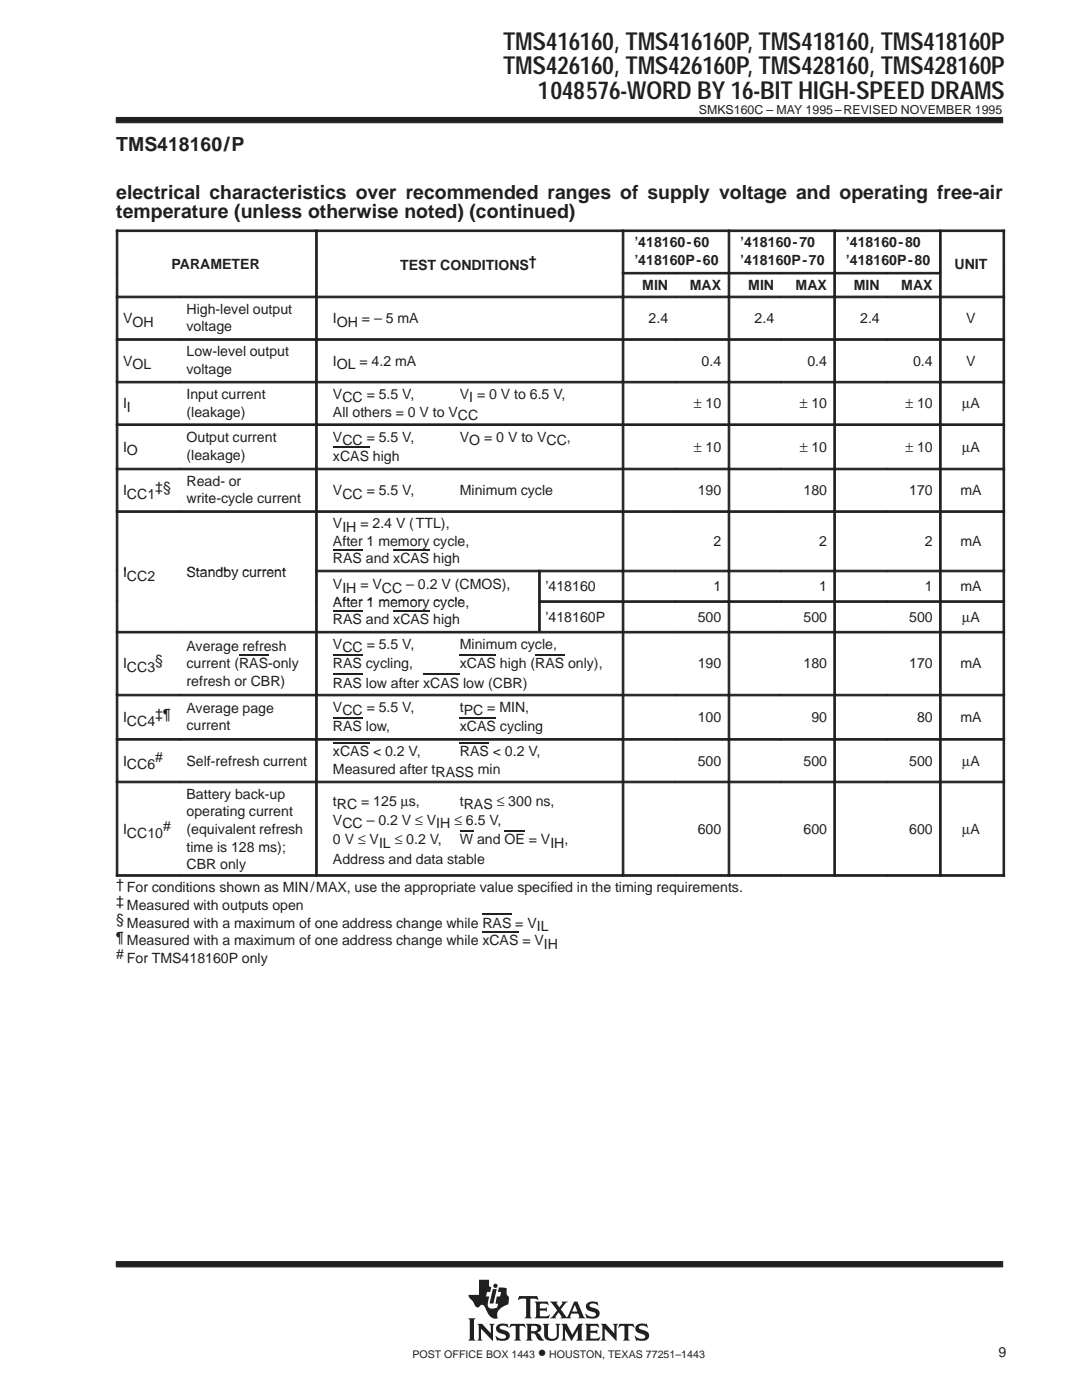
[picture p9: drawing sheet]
<svg xmlns="http://www.w3.org/2000/svg" width="216mm" height="279mm" viewBox="0 0 216 279" stroke-linecap="round" stroke-linejoin="round" font-family="sans-serif">
<g fill="#231f20" stroke="#231f20" stroke-width=".2">
<path d="M23.2 23.4h176.9v1.1h-176.9z" fill-rule="evenodd"/>
<path d="M23.2 251.8h176.9v1h-176.9z" fill-rule="evenodd"/>
</g>
<g fill="#231f20">
<path d="M98.3 257.3h.8l-.6 2.8h-.8z"/>
<path d="M104.9 264.2h1.9a.9 .9 0 0 1 1 .3 .9 .9 0 0 1 0 1.2l-.7 .2 .5 .4 .9 1.2a1.2 1.2 0 0 1-1.6-1l-.3-.4h-.6v1l.3 .4h-1.4l.3-.5v-2.3z" fill-rule="evenodd"/>
<path d="M109.7 259.8h1.6l-.2 .3 .5 .8 .6-.8-.1-.3h1.2l-.4 .2-1 1.3 1.2 1.6 1.5-3.1h.6l1.2 2.9 .4 .4-1.4-.1a.22 .22 0 0 0 .2-.1 .22 .22 0 0 0 0-.3l-.2-.4h-1.4l-.2 .7 .2 .2h-2.2l.2-.3-.5-.9-.7 .9 .2 .3h-1.3l.6-.4 .9-1.2z" fill-rule="evenodd"/>
<path d="M127.1 264.4l.8-.3 .9 .2 .2-.2 .3 .8-.1 .1a1.2 1.2 0 0 0-1.7-.1 1.47 1.47 0 0 0 1.3 .7 1.03 1.03 0 0 1 .7 1.2 1.03 1.03 0 0 1-1.2 .8l-1.1-.1-.2 .1-.4-1 .9 .5h.9a.45 .45 0 0 0 .4-.5 .45 .45 0 0 0-.6-.3l-.2-.1a1.11 1.11 0 0 1-1.2-1.5z" fill-rule="evenodd"/>
<path d="M123.6 264.2h2.8l.2 .8-.6-.4h-.5l-.1 .1v2.4l.3 .4h-1.4l.3-.4v-2.4l-.1-.1h-.5l-.7 .4z" fill-rule="evenodd"/>
<path d="M116.7 264.2h2.6l.2 .8-.6-.4-1.1 .1v.9h1.1l.3-.3v.9l-.4-.2h-1v1l1.3 .1 .7-.3-.3 .7h-2.8l.3-.4v-2.5z" fill-rule="evenodd"/>
<path d="M119.9 264.2h1l1.7 1.9v-1.5l-.3-.4h1l-.3 .4v3l-2.3-2.4v2l.3 .3h-1.1l.3-.4v-2.5z" fill-rule="evenodd"/>
<path d="M112 264.2h1.1l1.1 2.2 1.2-2.2h1l-.3 .4v2.6l.3 .3h-1.4l.3-.4v-1.7l-1.3 2.2-1.3-2.3v1.8l.4 .4h-1.1l.3-.5v-2.3z" fill-rule="evenodd"/>
<path d="M99.3 264.4l.7-.2 1.1 .1 .1-.2 .3 .8-.6-.3h-.8a.41 .41 0 0 0-.4 .4 .41 .41 0 0 0 .5 .4 1.29 1.29 0 0 1 1.5 1.4 1.08 1.08 0 0 1-1.2 .8l-1.1-.1-.2 .1-.4-1 .8 .5 .5 .1 .6-.1 .3-.3a.72 .72 0 0 0-.9-.6 .99 .99 0 0 1-1-.6 .99 .99 0 0 1 .2-1.2z" fill-rule="evenodd"/>
<path d="M101.9 264.2h2.8l.2 .8-.7-.4h-.4l-.1 .1v2.4l.3 .4h-1.4l.3-.4v-2.4l-.1-.1h-.5l-.7 .4z" fill-rule="evenodd"/>
<path d="M108.3 264.2h1.3l-.3 .4v2a.65 .65 0 0 0 .7 .6l.6-.1 .4-.4 .1-2-.3-.5h1l-.3 .4v1.8a1.54 1.54 0 0 1-2.4 .9l-.5-.6v-2.1z" fill-rule="evenodd"/>
<path d="M95.2 264.2h1l1.7 1.9v-1.5l-.3-.4h1.1l-.3 .4v3l-2.4-2.4v1.9l.3 .4h-1.1l.3-.5v-2.3z" fill-rule="evenodd"/>
<path d="M93.4 263.1h1.5l-.3 .4v3.6l.3 .4h-1.5l.3-.4v-3.6z" fill-rule="evenodd"/>
<path d="M103.6 258.7h3.6l.2 .8-.4-.3h-1.2v3.6l.3 .3h-1.4l.2-.2 .1-.3v-3.2l-.1-.2h-.8l-.7 .3z" fill-rule="evenodd"/>
<path d="M106.7 259.8h2.6l.1 .7-.5-.3-1.2 .1v.8h1.1l.3-.2v.9l-.4-.2h-1v1l.2 .1h1.2l.5-.4 .1 .1-.2 .7h-2.8l.3-.5v-2.3z" fill-rule="evenodd"/>
<path d="M117.1 260.2a2.09 2.09 0 0 1 1.9-.3l.2-.2 .1 .9a1.22 1.22 0 0 0-1.7-.1 .82 .82 0 0 0 .9 .5 1.06 1.06 0 0 1 1.2 1.1 1.06 1.06 0 0 1-1.2 1.1l-1.2-.2-.2 .2-.3-1 .8 .5 .8 .1a.46 .46 0 0 0 .5-.5 .46 .46 0 0 0-.5-.5h-.2a1.11 1.11 0 0 1-1.2-1.6z" fill-rule="evenodd"/>
<path d="M95.6 255.4h2v1.3l.4 .2-.2 .9h-.6l-.2 .9h.6l-.3 1.3 .1 .7a.9 .9 0 0 0 1.2 .4l.6-.2 .2-.7-.5-.1 .2-1.4h.7l.2-.9h-.7l.3-.9 1.5 .2v1.1l.2 .4 .2 .1v.7a.81 .81 0 0 1-.6 1.1 2.73 2.73 0 0 0-1.7 1.7l.1 .8-.1 .1a1.81 1.81 0 0 1-2.1-1.5l-.3-.6a.7 .7 0 0 0-.6-.6 .7 .7 0 0 0-.7 .5 1.12 1.12 0 0 1-1.1-1.1l-.7-.8-.2-.6h2.1z" fill-rule="evenodd"/>
<circle cx="98.9" cy="256.6" r=".43"/>
</g>
<g fill="#fff">
<path d="M114.7 260.4l.5 1.3h-1z"/>
<path d="M106 264.6h.6a.56 .56 0 0 1 .6 .5 .56 .56 0 0 1-.6 .6h-.6z" fill-rule="evenodd"/>
</g>
<g fill="#231f20" stroke="#231f20" stroke-width=".2">
<path d="M23.2 45.9h.3v8.4h-.3z" fill-rule="evenodd"/>
<path d="M23.2 45.9h39.8v.3h-39.8z" fill-rule="evenodd"/>
<path d="M63 45.9h.3v8.4h-.3z" fill-rule="evenodd"/>
<path d="M63 45.9h61.1v.3h-61.1z" fill-rule="evenodd"/>
<path d="M124.2 45.9h.3v8.4h-.3z" fill-rule="evenodd"/>
<path d="M124.2 45.9h21.1v.3h-21.1z" fill-rule="evenodd"/>
<path d="M145.3 45.9h.3v8.4h-.3z" fill-rule="evenodd"/>
<path d="M145.3 45.9h21.1v.3h-21.1z" fill-rule="evenodd"/>
<path d="M166.4 45.9h.3v8.4h-.3z" fill-rule="evenodd"/>
<path d="M166.4 45.9h21.1v.3h-21.1z" fill-rule="evenodd"/>
<path d="M187.5 45.9h.3v8.4h-.3z" fill-rule="evenodd"/>
<path d="M200.1 45.9h.4v8.4h-.4z" fill-rule="evenodd"/>
<path d="M187.5 45.9h13v.3h-13z" fill-rule="evenodd"/>
<path d="M23.2 54.4h.3v4.7h-.3z" fill-rule="evenodd"/>
<path d="M63 54.4h.3v4.7h-.3z" fill-rule="evenodd"/>
<path d="M124.2 54.4h.3v4.7h-.3z" fill-rule="evenodd"/>
<path d="M124.2 54.4h10.5v.3h-10.5z" fill-rule="evenodd"/>
<path d="M134.7 54.4h10.6v.3h-10.6z" fill-rule="evenodd"/>
<path d="M145.3 54.4h.3v4.7h-.3z" fill-rule="evenodd"/>
<path d="M145.3 54.4h10.5v.3h-10.5z" fill-rule="evenodd"/>
<path d="M155.9 54.4h10.5v.3h-10.5z" fill-rule="evenodd"/>
<path d="M166.4 54.4h.3v4.7h-.3z" fill-rule="evenodd"/>
<path d="M166.4 54.4h10.5v.3h-10.5z" fill-rule="evenodd"/>
<path d="M176.9 54.4h10.6v.3h-10.6z" fill-rule="evenodd"/>
<path d="M187.5 54.4h.3v4.7h-.3z" fill-rule="evenodd"/>
<path d="M200.1 54.4h.4v4.7h-.4z" fill-rule="evenodd"/>
<path d="M23.2 59.1h.3v8.5h-.3z" fill-rule="evenodd"/>
<path d="M23.2 59.1h12.6v.3h-12.6z" fill-rule="evenodd"/>
<path d="M35.9 59.1h27.1v.3h-27.1z" fill-rule="evenodd"/>
<path d="M63 59.1h.3v8.5h-.3z" fill-rule="evenodd"/>
<path d="M63 59.1h61.1v.3h-61.1z" fill-rule="evenodd"/>
<path d="M124.2 59.1h.3v8.5h-.3z" fill-rule="evenodd"/>
<path d="M124.2 59.1h10.5v.3h-10.5z" fill-rule="evenodd"/>
<path d="M134.7 59.1h10.6v.3h-10.6z" fill-rule="evenodd"/>
<path d="M145.3 59.1h.3v8.5h-.3z" fill-rule="evenodd"/>
<path d="M145.3 59.1h10.5v.3h-10.5z" fill-rule="evenodd"/>
<path d="M155.9 59.1h10.5v.3h-10.5z" fill-rule="evenodd"/>
<path d="M166.4 59.1h.3v8.5h-.3z" fill-rule="evenodd"/>
<path d="M166.4 59.1h10.5v.3h-10.5z" fill-rule="evenodd"/>
<path d="M176.9 59.1h10.6v.3h-10.6z" fill-rule="evenodd"/>
<path d="M187.5 59.1h.3v8.5h-.3z" fill-rule="evenodd"/>
<path d="M200.1 59.1h.4v8.5h-.4z" fill-rule="evenodd"/>
<path d="M187.5 59.1h13v.3h-13z" fill-rule="evenodd"/>
<path d="M23.2 67.6h.3v8.5h-.3z" fill-rule="evenodd"/>
<path d="M23.2 67.6h12.6v.3h-12.6z" fill-rule="evenodd"/>
<path d="M35.9 67.6h27.1v.3h-27.1z" fill-rule="evenodd"/>
<path d="M63 67.6h.3v8.5h-.3z" fill-rule="evenodd"/>
<path d="M63 67.6h61.1v.3h-61.1z" fill-rule="evenodd"/>
<path d="M124.2 67.6h.3v8.5h-.3z" fill-rule="evenodd"/>
<path d="M124.2 67.6h10.5v.3h-10.5z" fill-rule="evenodd"/>
<path d="M134.7 67.6h10.6v.3h-10.6z" fill-rule="evenodd"/>
<path d="M145.3 67.6h.3v8.5h-.3z" fill-rule="evenodd"/>
<path d="M145.3 67.6h10.5v.3h-10.5z" fill-rule="evenodd"/>
<path d="M155.9 67.6h10.5v.3h-10.5z" fill-rule="evenodd"/>
<path d="M166.4 67.6h.3v8.5h-.3z" fill-rule="evenodd"/>
<path d="M166.4 67.6h10.5v.3h-10.5z" fill-rule="evenodd"/>
<path d="M176.9 67.6h10.6v.3h-10.6z" fill-rule="evenodd"/>
<path d="M187.5 67.6h.3v8.5h-.3z" fill-rule="evenodd"/>
<path d="M200.1 67.6h.4v8.5h-.4z" fill-rule="evenodd"/>
<path d="M187.5 67.6h13v.3h-13z" fill-rule="evenodd"/>
<path d="M23.2 76.1h.3v8.5h-.3z" fill-rule="evenodd"/>
<path d="M23.2 76.1h12.6v.3h-12.6z" fill-rule="evenodd"/>
<path d="M35.9 76.1h27.1v.3h-27.1z" fill-rule="evenodd"/>
<path d="M63 76.1h.3v8.5h-.3z" fill-rule="evenodd"/>
<path d="M63 76.1h61.1v.3h-61.1z" fill-rule="evenodd"/>
<path d="M124.2 76.1h.3v8.5h-.3z" fill-rule="evenodd"/>
<path d="M124.2 76.1h10.5v.3h-10.5z" fill-rule="evenodd"/>
<path d="M134.7 76.1h10.6v.3h-10.6z" fill-rule="evenodd"/>
<path d="M145.3 76.1h.3v8.5h-.3z" fill-rule="evenodd"/>
<path d="M145.3 76.1h10.5v.3h-10.5z" fill-rule="evenodd"/>
<path d="M155.9 76.1h10.5v.3h-10.5z" fill-rule="evenodd"/>
<path d="M166.4 76.1h.3v8.5h-.3z" fill-rule="evenodd"/>
<path d="M166.4 76.1h10.5v.3h-10.5z" fill-rule="evenodd"/>
<path d="M176.9 76.1h10.6v.3h-10.6z" fill-rule="evenodd"/>
<path d="M187.5 76.1h.3v8.5h-.3z" fill-rule="evenodd"/>
<path d="M200.1 76.1h.4v8.5h-.4z" fill-rule="evenodd"/>
<path d="M187.5 76.1h13v.3h-13z" fill-rule="evenodd"/>
<path d="M23.2 84.6h.3v8.8h-.3z" fill-rule="evenodd"/>
<path d="M23.2 84.6h12.6v.3h-12.6z" fill-rule="evenodd"/>
<path d="M35.9 84.6h27.1v.3h-27.1z" fill-rule="evenodd"/>
<path d="M63 84.6h.3v8.8h-.3z" fill-rule="evenodd"/>
<path d="M63 84.6h61.1v.3h-61.1z" fill-rule="evenodd"/>
<path d="M124.2 84.6h.3v8.8h-.3z" fill-rule="evenodd"/>
<path d="M124.2 84.6h10.5v.3h-10.5z" fill-rule="evenodd"/>
<path d="M134.7 84.6h10.6v.3h-10.6z" fill-rule="evenodd"/>
<path d="M145.3 84.6h.3v8.8h-.3z" fill-rule="evenodd"/>
<path d="M145.3 84.6h10.5v.3h-10.5z" fill-rule="evenodd"/>
<path d="M155.9 84.6h10.5v.3h-10.5z" fill-rule="evenodd"/>
<path d="M166.4 84.6h.3v8.8h-.3z" fill-rule="evenodd"/>
<path d="M166.4 84.6h10.5v.3h-10.5z" fill-rule="evenodd"/>
<path d="M176.9 84.6h10.6v.3h-10.6z" fill-rule="evenodd"/>
<path d="M187.5 84.6h.3v8.8h-.3z" fill-rule="evenodd"/>
<path d="M200.1 84.6h.4v8.8h-.4z" fill-rule="evenodd"/>
<path d="M187.5 84.6h13v.3h-13z" fill-rule="evenodd"/>
<path d="M23.2 93.4h.3v8.5h-.3z" fill-rule="evenodd"/>
<path d="M23.2 93.4h12.6v.4h-12.6z" fill-rule="evenodd"/>
<path d="M35.9 93.4h27.1v.4h-27.1z" fill-rule="evenodd"/>
<path d="M63 93.4h.3v8.5h-.3z" fill-rule="evenodd"/>
<path d="M63 93.4h61.1v.4h-61.1z" fill-rule="evenodd"/>
<path d="M124.2 93.4h.3v8.5h-.3z" fill-rule="evenodd"/>
<path d="M124.2 93.4h10.5v.4h-10.5z" fill-rule="evenodd"/>
<path d="M134.7 93.4h10.6v.4h-10.6z" fill-rule="evenodd"/>
<path d="M145.3 93.4h.3v8.5h-.3z" fill-rule="evenodd"/>
<path d="M145.3 93.4h10.5v.4h-10.5z" fill-rule="evenodd"/>
<path d="M155.9 93.4h10.5v.4h-10.5z" fill-rule="evenodd"/>
<path d="M166.4 93.4h.3v8.5h-.3z" fill-rule="evenodd"/>
<path d="M166.4 93.4h10.5v.4h-10.5z" fill-rule="evenodd"/>
<path d="M176.9 93.4h10.6v.4h-10.6z" fill-rule="evenodd"/>
<path d="M187.5 93.4h.3v8.5h-.3z" fill-rule="evenodd"/>
<path d="M200.1 93.4h.4v8.5h-.4z" fill-rule="evenodd"/>
<path d="M187.5 93.4h13v.4h-13z" fill-rule="evenodd"/>
<path d="M23.2 101.9h.3v11.9h-.3z" fill-rule="evenodd"/>
<path d="M23.2 101.9h12.6v.4h-12.6z" fill-rule="evenodd"/>
<path d="M35.9 101.9h27.1v.4h-27.1z" fill-rule="evenodd"/>
<path d="M63 101.9h.3v11.9h-.3z" fill-rule="evenodd"/>
<path d="M63 101.9h61.1v.4h-61.1z" fill-rule="evenodd"/>
<path d="M124.2 101.9h.3v11.9h-.3z" fill-rule="evenodd"/>
<path d="M124.2 101.9h10.5v.4h-10.5z" fill-rule="evenodd"/>
<path d="M134.7 101.9h10.6v.4h-10.6z" fill-rule="evenodd"/>
<path d="M145.3 101.9h.3v11.9h-.3z" fill-rule="evenodd"/>
<path d="M145.3 101.9h10.5v.4h-10.5z" fill-rule="evenodd"/>
<path d="M155.9 101.9h10.5v.4h-10.5z" fill-rule="evenodd"/>
<path d="M166.4 101.9h.3v11.9h-.3z" fill-rule="evenodd"/>
<path d="M166.4 101.9h10.5v.4h-10.5z" fill-rule="evenodd"/>
<path d="M176.9 101.9h10.6v.4h-10.6z" fill-rule="evenodd"/>
<path d="M187.5 101.9h.3v11.9h-.3z" fill-rule="evenodd"/>
<path d="M200.1 101.9h.4v11.9h-.4z" fill-rule="evenodd"/>
<path d="M187.5 101.9h13v.4h-13z" fill-rule="evenodd"/>
<path d="M23.2 113.8h.3v6.1h-.3z" fill-rule="evenodd"/>
<path d="M63 113.8h.3v6.1h-.3z" fill-rule="evenodd"/>
<path d="M63 113.8h44.5v.3h-44.5z" fill-rule="evenodd"/>
<path d="M107.5 113.8h.3v6.1h-.3z" fill-rule="evenodd"/>
<path d="M107.5 113.8h16.6v.3h-16.6z" fill-rule="evenodd"/>
<path d="M124.2 113.8h.3v6.1h-.3z" fill-rule="evenodd"/>
<path d="M124.2 113.8h10.5v.3h-10.5z" fill-rule="evenodd"/>
<path d="M134.7 113.8h10.6v.3h-10.6z" fill-rule="evenodd"/>
<path d="M145.3 113.8h.3v6.1h-.3z" fill-rule="evenodd"/>
<path d="M145.3 113.8h10.5v.3h-10.5z" fill-rule="evenodd"/>
<path d="M155.9 113.8h10.5v.3h-10.5z" fill-rule="evenodd"/>
<path d="M166.4 113.8h.3v6.1h-.3z" fill-rule="evenodd"/>
<path d="M166.4 113.8h10.5v.3h-10.5z" fill-rule="evenodd"/>
<path d="M176.9 113.8h10.6v.3h-10.6z" fill-rule="evenodd"/>
<path d="M187.5 113.8h.3v6.1h-.3z" fill-rule="evenodd"/>
<path d="M200.1 113.8h.4v6.1h-.4z" fill-rule="evenodd"/>
<path d="M187.5 113.8h13v.3h-13z" fill-rule="evenodd"/>
<path d="M23.2 119.9h.3v6.1h-.3z" fill-rule="evenodd"/>
<path d="M63 119.9h.3v6.1h-.3z" fill-rule="evenodd"/>
<path d="M107.5 119.9h.3v6.1h-.3z" fill-rule="evenodd"/>
<path d="M107.5 119.9h16.6v.3h-16.6z" fill-rule="evenodd"/>
<path d="M124.2 119.9h.3v6.1h-.3z" fill-rule="evenodd"/>
<path d="M124.2 119.9h10.5v.3h-10.5z" fill-rule="evenodd"/>
<path d="M134.7 119.9h10.6v.3h-10.6z" fill-rule="evenodd"/>
<path d="M145.3 119.9h.3v6.1h-.3z" fill-rule="evenodd"/>
<path d="M145.3 119.9h10.5v.3h-10.5z" fill-rule="evenodd"/>
<path d="M155.9 119.9h10.5v.3h-10.5z" fill-rule="evenodd"/>
<path d="M166.4 119.9h.3v6.1h-.3z" fill-rule="evenodd"/>
<path d="M166.4 119.9h10.5v.3h-10.5z" fill-rule="evenodd"/>
<path d="M176.9 119.9h10.6v.3h-10.6z" fill-rule="evenodd"/>
<path d="M187.5 119.9h.3v6.1h-.3z" fill-rule="evenodd"/>
<path d="M200.1 119.9h.4v6.1h-.4z" fill-rule="evenodd"/>
<path d="M187.5 119.9h13v.3h-13z" fill-rule="evenodd"/>
<path d="M23.2 126h.3v12.5h-.3z" fill-rule="evenodd"/>
<path d="M23.2 126h12.6v.3h-12.6z" fill-rule="evenodd"/>
<path d="M35.9 126h27.1v.3h-27.1z" fill-rule="evenodd"/>
<path d="M63 126h.3v12.5h-.3z" fill-rule="evenodd"/>
<path d="M63 126h61.1v.3h-61.1z" fill-rule="evenodd"/>
<path d="M124.2 126h.3v12.5h-.3z" fill-rule="evenodd"/>
<path d="M124.2 126h10.5v.3h-10.5z" fill-rule="evenodd"/>
<path d="M134.7 126h10.6v.3h-10.6z" fill-rule="evenodd"/>
<path d="M145.3 126h.3v12.5h-.3z" fill-rule="evenodd"/>
<path d="M145.3 126h10.5v.3h-10.5z" fill-rule="evenodd"/>
<path d="M155.9 126h10.5v.3h-10.5z" fill-rule="evenodd"/>
<path d="M166.4 126h.3v12.5h-.3z" fill-rule="evenodd"/>
<path d="M166.4 126h10.5v.3h-10.5z" fill-rule="evenodd"/>
<path d="M176.9 126h10.6v.3h-10.6z" fill-rule="evenodd"/>
<path d="M187.5 126h.3v12.5h-.3z" fill-rule="evenodd"/>
<path d="M200.1 126h.4v12.5h-.4z" fill-rule="evenodd"/>
<path d="M187.5 126h13v.3h-13z" fill-rule="evenodd"/>
<path d="M23.2 138.6h.3v8.8h-.3z" fill-rule="evenodd"/>
<path d="M23.2 138.6h12.6v.3h-12.6z" fill-rule="evenodd"/>
<path d="M35.9 138.6h27.1v.3h-27.1z" fill-rule="evenodd"/>
<path d="M63 138.6h.3v8.8h-.3z" fill-rule="evenodd"/>
<path d="M63 138.6h61.1v.3h-61.1z" fill-rule="evenodd"/>
<path d="M124.2 138.6h.3v8.8h-.3z" fill-rule="evenodd"/>
<path d="M124.2 138.6h10.5v.3h-10.5z" fill-rule="evenodd"/>
<path d="M134.7 138.6h10.6v.3h-10.6z" fill-rule="evenodd"/>
<path d="M145.3 138.6h.3v8.8h-.3z" fill-rule="evenodd"/>
<path d="M145.3 138.6h10.5v.3h-10.5z" fill-rule="evenodd"/>
<path d="M155.9 138.6h10.5v.3h-10.5z" fill-rule="evenodd"/>
<path d="M166.4 138.6h.3v8.8h-.3z" fill-rule="evenodd"/>
<path d="M166.4 138.6h10.5v.3h-10.5z" fill-rule="evenodd"/>
<path d="M176.9 138.6h10.6v.3h-10.6z" fill-rule="evenodd"/>
<path d="M187.5 138.6h.3v8.8h-.3z" fill-rule="evenodd"/>
<path d="M200.1 138.6h.4v8.8h-.4z" fill-rule="evenodd"/>
<path d="M187.5 138.6h13v.3h-13z" fill-rule="evenodd"/>
<path d="M23.2 147.4h.3v8.5h-.3z" fill-rule="evenodd"/>
<path d="M23.2 147.4h12.6v.3h-12.6z" fill-rule="evenodd"/>
<path d="M35.9 147.4h27.1v.3h-27.1z" fill-rule="evenodd"/>
<path d="M63 147.4h.3v8.5h-.3z" fill-rule="evenodd"/>
<path d="M63 147.4h61.1v.3h-61.1z" fill-rule="evenodd"/>
<path d="M124.2 147.4h.3v8.5h-.3z" fill-rule="evenodd"/>
<path d="M124.2 147.4h10.5v.3h-10.5z" fill-rule="evenodd"/>
<path d="M134.7 147.4h10.6v.3h-10.6z" fill-rule="evenodd"/>
<path d="M145.3 147.4h.3v8.5h-.3z" fill-rule="evenodd"/>
<path d="M145.3 147.4h10.5v.3h-10.5z" fill-rule="evenodd"/>
<path d="M155.9 147.4h10.5v.3h-10.5z" fill-rule="evenodd"/>
<path d="M166.4 147.4h.3v8.5h-.3z" fill-rule="evenodd"/>
<path d="M166.4 147.4h10.5v.3h-10.5z" fill-rule="evenodd"/>
<path d="M176.9 147.4h10.6v.3h-10.6z" fill-rule="evenodd"/>
<path d="M187.5 147.4h.3v8.5h-.3z" fill-rule="evenodd"/>
<path d="M200.1 147.4h.4v8.5h-.4z" fill-rule="evenodd"/>
<path d="M187.5 147.4h13v.3h-13z" fill-rule="evenodd"/>
<path d="M23.2 155.9h.3v19h-.3z" fill-rule="evenodd"/>
<path d="M23.2 155.9h12.6v.3h-12.6z" fill-rule="evenodd"/>
<path d="M23.2 174.6h12.6v.3h-12.6z" fill-rule="evenodd"/>
<path d="M35.9 155.9h27.1v.3h-27.1z" fill-rule="evenodd"/>
<path d="M35.9 174.6h27.1v.3h-27.1z" fill-rule="evenodd"/>
<path d="M63 155.9h.3v19h-.3z" fill-rule="evenodd"/>
<path d="M63 155.9h61.1v.3h-61.1z" fill-rule="evenodd"/>
<path d="M63 174.6h61.1v.3h-61.1z" fill-rule="evenodd"/>
<path d="M124.2 155.9h.3v19h-.3z" fill-rule="evenodd"/>
<path d="M124.2 155.9h10.5v.3h-10.5z" fill-rule="evenodd"/>
<path d="M124.2 174.6h10.5v.3h-10.5z" fill-rule="evenodd"/>
<path d="M134.7 155.9h10.6v.3h-10.6z" fill-rule="evenodd"/>
<path d="M134.7 174.6h10.6v.3h-10.6z" fill-rule="evenodd"/>
<path d="M145.3 155.9h.3v19h-.3z" fill-rule="evenodd"/>
<path d="M145.3 155.9h10.5v.3h-10.5z" fill-rule="evenodd"/>
<path d="M145.3 174.6h10.5v.3h-10.5z" fill-rule="evenodd"/>
<path d="M155.9 155.9h10.5v.3h-10.5z" fill-rule="evenodd"/>
<path d="M155.9 174.6h10.5v.3h-10.5z" fill-rule="evenodd"/>
<path d="M166.4 155.9h.3v19h-.3z" fill-rule="evenodd"/>
<path d="M166.4 155.9h10.5v.3h-10.5z" fill-rule="evenodd"/>
<path d="M166.4 174.6h10.5v.3h-10.5z" fill-rule="evenodd"/>
<path d="M176.9 155.9h10.6v.3h-10.6z" fill-rule="evenodd"/>
<path d="M176.9 174.6h10.6v.3h-10.6z" fill-rule="evenodd"/>
<path d="M187.5 155.9h.3v19h-.3z" fill-rule="evenodd"/>
<path d="M200.1 155.9h.4v19h-.4z" fill-rule="evenodd"/>
<path d="M187.5 155.9h13v.3h-13z" fill-rule="evenodd"/>
<path d="M187.5 174.6h13v.3h-13z" fill-rule="evenodd"/>
</g>
<g fill="none" stroke="#231f20" stroke-width=".36">
<path d="M66.4 89.3h7.3M66.4 109.8h5.8M78.5 109.8h7.2M47.7 130.7h5.8M66.4 121.9h5.8M66.4 130.7h5.8M66.4 134.6h5.8M78.5 121.9h7.2M84.4 134.6h7.2M91.8 130.7h7.2M106.8 130.7h5.8M66.4 143.3h5.8"/>
<path d="M66.4 148.2h7.3M91.8 143.3h7.2M91.8 148.2h5.8M91.8 165.8h2.6M100.7 165.8h4M96.2 182.4h5.8M96.2 185.9h7.3"/>
</g>
<g font-size="4.9" fill="#231f20">
<text x="100.4" y="9.9">TMS416160, TMS416160P, TMS418160, TMS418160P</text>
<text x="100.4" y="14.8">TMS426160, TMS426160P, TMS428160, TMS428160P</text>
<text x="107.3" y="19.7">1048576-WORD BY 16-BIT HIGH-SPEED DRAMS</text>
</g>
<g font-size="3.9" fill="#231f20">
<text x="23.2" y="30.2">TMS418160/P</text>
<text x="23.2" y="39.7">electrical characteristics over recommended ranges of supply voltage and operating free-air</text>
<text x="23.2" y="43.5">temperature (unless otherwise noted) (continued)</text>
</g>
<text font-size="3.5" fill="#231f20" x="107.4" y="271">•</text>
<g font-size="2.8" fill="#231f20">
<text x="34.2" y="53.8">PARAMETER</text>
<text x="79.8" y="53.9">TEST CONDITIONS†</text>
<text x="126.6" y="49.4">’418160-60</text>
<text x="126.6" y="52.9">’418160P-60</text>
<text x="147.7" y="49.4">’418160-70</text>
<text x="147.7" y="52.9">’418160P-70</text>
<text x="168.8" y="49.4">’418160-80</text>
<text x="168.8" y="52.9">’418160P-80</text>
<text x="190.5" y="53.8">UNIT</text>
<text x="128.2" y="57.8">MIN</text>
<text x="137.6" y="57.8">MAX</text>
<text x="149.3" y="57.8">MIN</text>
<text x="158.8" y="57.8">MAX</text>
<text x="170.4" y="57.8">MIN</text>
<text x="179.8" y="57.8">MAX</text>
<text x="24.6" y="64.5">VOH</text>
<text x="37.2" y="62.6">High-level output</text>
<text x="66.4" y="64.5">IOH = – 5 mA</text>
<text x="129.4" y="64.5">2.4</text>
<text x="150.6" y="64.5">2.4</text>
<text x="171.6" y="64.5">2.4</text>
<text x="192.8" y="64.5">V</text>
<text x="37.2" y="66.1">voltage</text>
<text x="37.2" y="71.1">Low-level output</text>
<text x="24.6" y="73">VOL</text>
<text x="37.2" y="74.6">voltage</text>
<text x="66.4" y="73">IOL = 4.2 mA</text>
<text x="140" y="73">0.4</text>
<text x="161.1" y="73">0.4</text>
<text x="182.2" y="73">0.4</text>
<text x="192.8" y="73">V</text>
<text x="24.6" y="81.5">II</text>
<text x="37.2" y="79.6">Input current</text>
<text x="37.2" y="83.1">(leakage)</text>
<text x="66.4" y="79.6">VCC = 5.5 V,</text>
<text x="66.4" y="83.1">All others = 0 V to VCC</text>
<text x="91.8" y="79.6">VI = 0 V to 6.5 V,</text>
<text x="138.5" y="81.5">± 10</text>
<text x="159.6" y="81.5">± 10</text>
<text x="180.7" y="81.5">± 10</text>
<text x="192" y="81.5">µA</text>
<text x="37.2" y="88.3">Output current</text>
<text x="66.4" y="88.1">VCC = 5.5 V,</text>
<text x="91.8" y="88.1">VO = 0 V to VCC,</text>
<text x="24.6" y="90.1">IO</text>
<text x="37.2" y="91.8">(leakage)</text>
<text x="66.4" y="92">xCAS high</text>
<text x="138.5" y="90.1">± 10</text>
<text x="159.6" y="90.1">± 10</text>
<text x="180.7" y="90.1">± 10</text>
<text x="192" y="90.1">µA</text>
<text x="24.6" y="98.8">ICC1‡§</text>
<text x="37.2" y="97">Read- or</text>
<text x="37.2" y="100.5">write-cycle current</text>
<text x="66.4" y="98.8">VCC = 5.5 V,</text>
<text x="91.8" y="98.8">Minimum cycle</text>
<text x="139.2" y="98.8">190</text>
<text x="160.3" y="98.8">180</text>
<text x="181.4" y="98.8">170</text>
<text x="191.6" y="98.8">mA</text>
<text x="66.4" y="105.4">VIH = 2.4 V (TTL),</text>
<text x="66.4" y="108.9">After 1 memory cycle,</text>
<text x="66.4" y="112.4">RAS and xCAS high</text>
<text x="142.3" y="109">2</text>
<text x="163.5" y="109">2</text>
<text x="184.5" y="109">2</text>
<text x="191.6" y="109">mA</text>
<text x="24.6" y="115.2">ICC2</text>
<text x="24.6" y="115.2">I</text>
<text x="37.2" y="115.2">Standby current</text>
<text x="66.4" y="117.6">VIH = VCC – 0.2 V (CMOS),</text>
<text x="108.8" y="118">’418160</text>
<text x="142.3" y="118">1</text>
<text x="163.5" y="118">1</text>
<text x="184.5" y="118">1</text>
<text x="191.6" y="118">mA</text>
<text x="66.4" y="124.6">RAS and xCAS high</text>
<text x="66.4" y="121.1">After 1 memory cycle</text>
<text x="66.4" y="121.1">After 1 memory cycle,</text>
<text x="108.8" y="124.1">’418160P</text>
<text x="139.2" y="124.1">500</text>
<text x="160.3" y="124.1">500</text>
<text x="181.4" y="124.1">500</text>
<text x="192" y="124.1">µA</text>
<text x="37.2" y="129.8">Average refresh</text>
<text x="66.4" y="129.5">VCC = 5.5 V,</text>
<text x="91.8" y="129.5">Minimum cycle,</text>
<text x="24.6" y="133.4">ICC3§</text>
<text x="37.2" y="136.9">refresh or CBR)</text>
<text x="37.2" y="133.4">current (RAS-only</text>
<text x="66.4" y="137.3">RAS low after xCAS low (CBR)</text>
<text x="66.4" y="133.4">RAS cycling,</text>
<text x="91.8" y="133.4">xCAS high (RAS only),</text>
<text x="139.2" y="133.4">190</text>
<text x="160.3" y="133.4">180</text>
<text x="181.4" y="133.4">170</text>
<text x="191.6" y="133.4">mA</text>
<text x="37.2" y="142.2">Average page</text>
<text x="66.4" y="142.1">VCC = 5.5 V,</text>
<text x="91.8" y="142.1">tPC = MIN,</text>
<text x="24.6" y="144.1">ICC4‡¶</text>
<text x="37.2" y="145.8">current</text>
<text x="66.4" y="145.9">RAS low,</text>
<text x="91.8" y="145.9">xCAS cycling</text>
<text x="139.2" y="144.1">100</text>
<text x="161.9" y="144.1">90</text>
<text x="183" y="144.1">80</text>
<text x="191.6" y="144.1">mA</text>
<text x="24.6" y="152.8">ICC6#</text>
<text x="37.2" y="152.8">Self-refresh current</text>
<text x="66.4" y="154.4">Measured after tRASS min</text>
<text x="66.4" y="150.9">xCAS &lt; 0.2 V,</text>
<text x="91.8" y="150.9">RAS &lt; 0.2 V,</text>
<text x="139.2" y="152.8">500</text>
<text x="160.3" y="152.8">500</text>
<text x="181.4" y="152.8">500</text>
<text x="192" y="152.8">µA</text>
<text x="37.2" y="159.4">Battery back-up</text>
<text x="66.4" y="160.8">tRC = 125 µs,</text>
<text x="91.8" y="160.8">tRAS ≤ 300 ns,</text>
<text x="24.6" y="166.5">ICC10#</text>
<text x="37.2" y="162.9">operating current</text>
<text x="37.2" y="166.4">(equivalent refresh</text>
<text x="66.4" y="164.6">VCC – 0.2 V ≤ VIH ≤ 6.5 V,</text>
<text x="139.2" y="166.5">600</text>
<text x="160.3" y="166.5">600</text>
<text x="181.4" y="166.5">600</text>
<text x="192" y="166.5">µA</text>
<text x="37.2" y="170">time is 128 ms);</text>
<text x="37.2" y="173.5">CBR only</text>
<text x="66.4" y="172.4">Address and data stable</text>
<text x="66.4" y="168.5">0 V ≤ VIL ≤ 0.2 V,</text>
<text x="91.8" y="168.5">W and OE = VIH,</text>
<text x="23.2" y="177.4">† For conditions shown as MIN/MAX, use the appropriate value specified in the timing requirements.</text>
<text x="23.2" y="180.9">‡ Measured with outputs open</text>
<text x="23.2" y="184.4">§ Measured with a maximum of one address change while RAS = V</text>
<text x="107.1" y="185.8">IL</text>
<text x="23.2" y="191.4"># For TMS418160P only</text>
<text x="23.2" y="187.9">¶ Measured with a maximum of one address change while xCAS = V</text>
<text x="108.5" y="189.3">IH</text>
<text x="199.2" y="270.7">9</text>
</g>
<text font-size="2.5" fill="#231f20" x="139.4" y="22.7">SMKS160C – MAY 1995–REVISED NOVEMBER 1995</text>
<g font-size="2.1" fill="#231f20">
<text x="82.3" y="271">POST OFFICE BOX 1443</text>
<text x="109.6" y="271">HOUSTON, TEXAS 77251–1443</text>
</g>
</svg>
